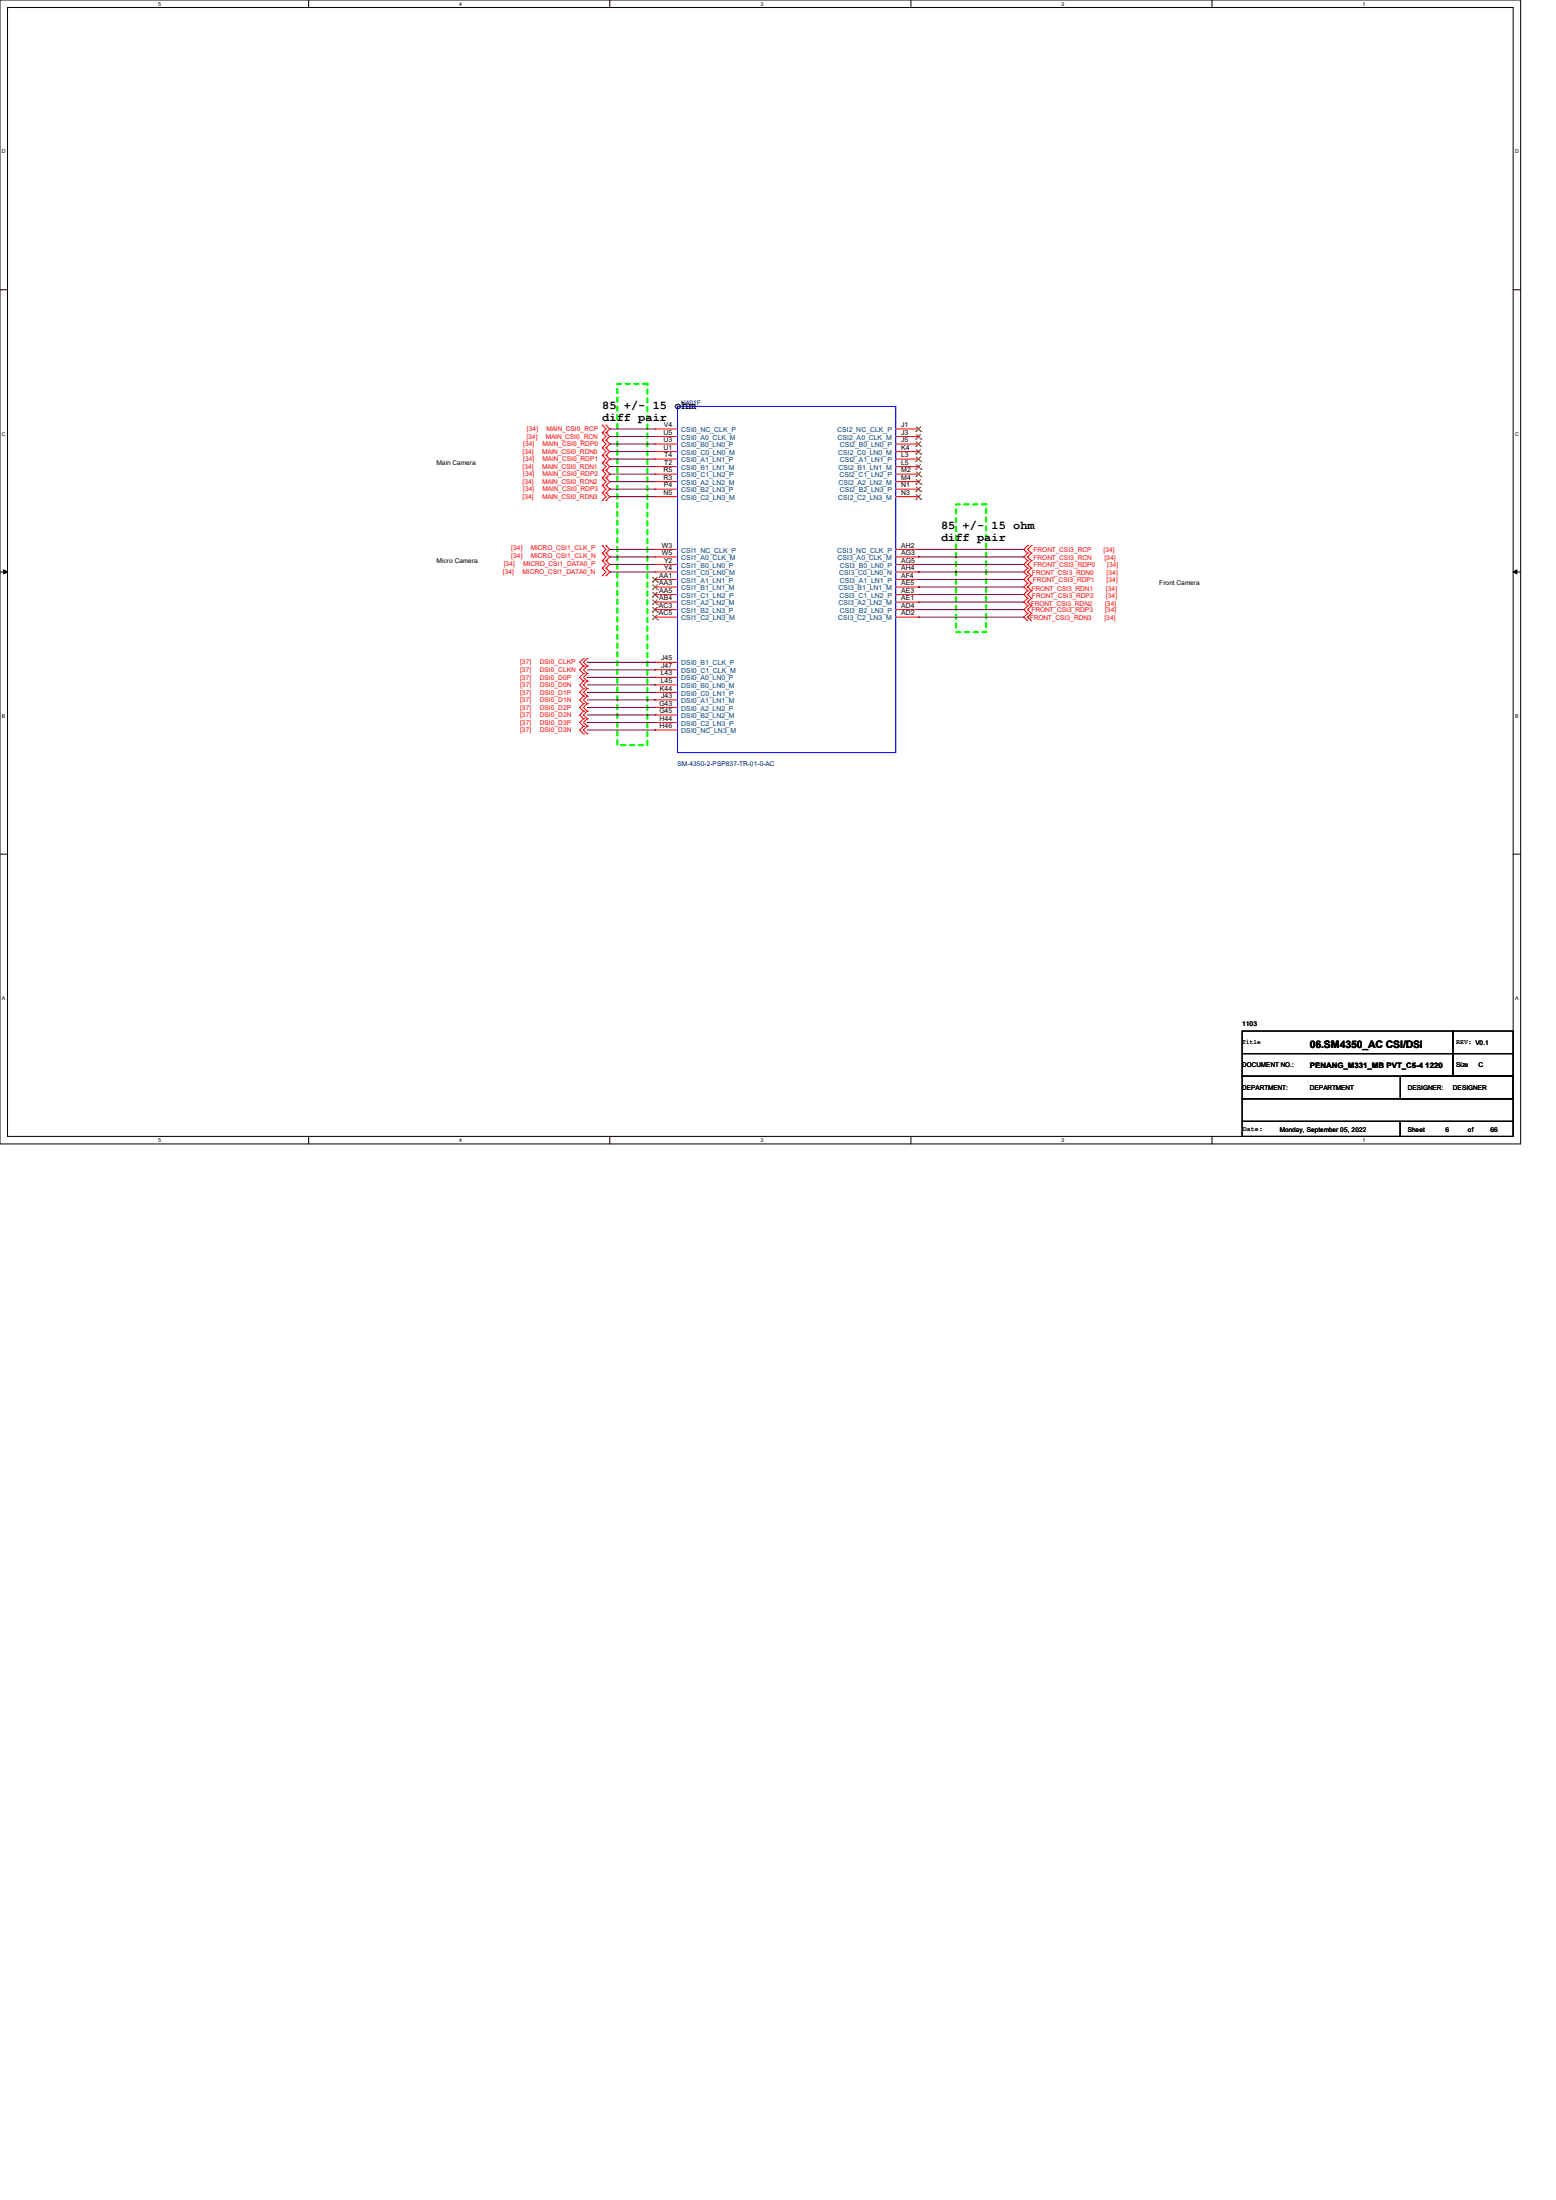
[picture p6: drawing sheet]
<svg xmlns="http://www.w3.org/2000/svg" width="210mm" height="297mm" viewBox="0 0 210 297" stroke-linecap="round" stroke-linejoin="round" font-family="sans-serif">
<g fill="none" stroke="#000" stroke-width=".13">
<path d="M0 0h205.2v154.4h-205.2zM1 1h203.2v152.4h-203.2zM41.7 0v1M82.3 0v1M122.9 0v1M163.6 0v1M0 39.1h1M204.2 39.1h1M0 77.2h1M.5 76.9l.5 .3-.5 .3zM204.2 77.2l.5-.3v.6zM204.2 77.2h1"/>
<path d="M0 115.3h1M204.2 115.3h1M167.6 139.2h28.5v3h-28.5zM196.1 139.2h8.1v3h-8.1zM41.7 153.4v1M82.3 153.4v1M122.9 153.4v1M163.6 153.4v1M167.6 151.4h21.4v2h-21.4zM167.6 148.3h36.6v3.1h-36.6zM167.6 145.3h36.6v3h-36.6zM167.6 142.2h28.5v3.1h-28.5z"/>
<path d="M189 151.4h15.2v2h-15.2zM189 145.3h15.2v3h-15.2zM196.1 142.2h8.1v3.1h-8.1z"/>
</g>
<path d="M.5 76.9l.5 .3-.5 .3zM204.2 77.2l.5-.3v.6z" fill="#000"/>
<path d="M83.3 51.8h4.1v48.8h-4.1zM129 68.1h4.1v17.2h-4.1z" fill="none" stroke="#0f0" stroke-width=".3" stroke-dasharray=".6 .6"/>
<g fill="none" stroke="#f00" stroke-width=".13">
<path d="M81.3 59.4h.1M81.3 58.4h.1M81.3 57.4h.1M81.3 59.4l.5 .5-.5 .6M81.3 57.4l.5 .5-.5 .5M81.3 58.4l.5 .5-.5 .5M81.8 59.4h.1M81.8 57.4h.1M81.8 58.4h.1M81.8 59.4l.5 .5-.5 .6M81.8 57.4l.5 .5-.5 .5M81.8 58.4l.5 .5-.5 .5"/>
<path d="M88.4 57.9h.1M88.4 58.9h.1M88.4 59.9h.1M88.4 57.9h3M88.4 58.9h3M88.4 59.9h3M120.9 57.9h3.1M120.9 58.9h3.1M120.9 59.9h3.1M124 57.9h.1M124 58.9h.1M124 59.9h.1"/>
<path d="M81.3 60.5h.1M81.3 61.5h.1M81.3 62.5h.1M81.3 63.5h.1M81.3 64.5h.1M81.3 65.5h.1M81.3 66.5h.1M81.3 67.6h.1M81.3 76.7h.1M81.3 75.7h.1M81.3 77.7h.1M81.3 74.7h.1"/>
<path d="M81.3 73.7h.1M81.3 60.5l.5 .5-.5 .5M81.3 61.5l.5 .5-.5 .5M81.3 62.5l.5 .5-.5 .5M81.3 63.5l.5 .5-.5 .5M81.3 64.5l.5 .5-.5 .5M81.3 65.5l.5 .5-.5 .5M81.3 66.5l.5 .6-.5 .5M81.3 75.7l.5 .5-.5 .5M81.3 76.7l.5 .5-.5 .5M81.3 73.7l.5 .5-.5 .5M81.3 74.7l.5 .5-.5 .5"/>
<path d="M81.8 60.5h.1M81.8 61.5h.1M81.8 62.5h.1M81.8 63.5h.1M81.8 64.5h.1M81.8 65.5h.1M81.8 66.5h.1M81.8 67.6h.1M81.8 75.7h.1M81.8 76.7h.1M81.8 77.7h.1M81.8 73.7h.1"/>
<path d="M81.8 74.7h.1M81.8 60.5l.5 .5-.5 .5M81.8 61.5l.5 .5-.5 .5M81.8 62.5l.5 .5-.5 .5M81.8 63.5l.5 .5-.5 .5M81.8 64.5l.5 .5-.5 .5M81.8 65.5l.5 .5-.5 .5M81.8 66.5l.5 .6-.5 .5M81.8 75.7l.5 .5-.5 .5M81.8 76.7l.5 .5-.5 .5M81.8 73.7l.5 .5-.5 .5M81.8 74.7l.5 .5-.5 .5"/>
<path d="M88.4 61h.1M88.4 62h.1M88.4 63h.1M88.4 64h.1M88.4 65h.1M88.4 66h.1M88.4 67.1h.1M88.4 74.2h.1M88.4 75.2h.1M88.4 76.2h.1M88.4 77.2h.1M88.4 78.2h.1"/>
<path d="M88.4 79.2h.1M88.4 61h3M88.4 62h3M88.4 63h3M88.4 64h3M88.4 65h3M88.4 66h3M88.4 67.1h3M88.4 74.2h3M88.4 75.2h3M88.4 76.2h3M88.4 77.2h3"/>
<path d="M88.4 78.2h3M88.4 79.2h3M120.9 61h3.1M120.9 62h3.1M120.9 63h3.1M120.9 64h3.1M120.9 65h3.1M120.9 66h3.1M120.9 67.1h3.1M120.9 74.2h3.1M120.9 75.2h3.1M120.9 76.2h3.1"/>
<path d="M120.9 77.2h3.1M120.9 78.2h3.1M120.9 79.2h3.1M124 61h.1M124 62h.1M124 63h.1M124 64h.1M124 65h.1M124 66h.1M124 67.1h.1M124 74.2h.1M124 75.2h.1"/>
<path d="M124 76.2h.1M124 77.2h.1M124 78.2h.1M124 79.2h.1M138.2 76.2h.1M138.2 77.2h.1M138.2 74.2h.1M138.2 75.2h.1M138.2 78.2h.1M138.2 79.2h.1M138.2 76.2l.5 .5M138.2 77.2l.5 .5"/>
<path d="M138.2 74.2l.5 .5M138.2 75.2l.5 .5M138.2 78.2l.5 .5M138.2 79.2l.5 .6M138.7 79.8l-.5 .5M138.7 75.7l-.5 .5M138.7 76.7l-.5 .5M138.7 73.7l-.5 .5M138.7 74.7l-.5 .5M138.7 77.7l-.5 .5M138.7 78.7l-.5 .5M138.7 79.8h.1"/>
<path d="M138.7 76.2h.1M138.7 75.7h.1M138.7 77.2h.1M138.7 76.7h.1M138.7 74.2h.1M138.7 73.7h.1M138.7 75.2h.1M138.7 74.7h.1M138.7 78.2h.1M138.7 77.7h.1M138.7 79.2h.1M138.7 78.7h.1"/>
<path d="M138.7 76.2l.5 .5M138.7 77.2l.5 .5M138.7 74.2l.5 .5M138.7 75.2l.5 .5M138.7 78.2l.5 .5M138.7 79.2l.5 .6M139.2 79.8l-.5 .5M139.2 75.7l-.5 .5M139.2 76.7l-.5 .5M139.2 73.7l-.5 .5M139.2 74.7l-.5 .5M139.2 77.7l-.5 .5"/>
<path d="M139.2 78.7l-.5 .5M139.2 79.8h.1M139.2 75.7h.1M139.2 76.7h.1M139.2 73.7h.1M139.2 74.7h.1M139.2 77.7h.1M139.2 78.7h.1M78.7 88.9l-.5 .5 .5 .5M78.7 89.9l-.5 .5 .5 .5M78.7 90.9l-.5 .5 .5 .5M78.7 91.9l-.5 .6 .5 .5"/>
<path d="M78.7 93l-.5 .5 .5 .5M78.7 94l-.5 .5 .5 .5M78.7 95l-.5 .5 .5 .5M78.7 96l-.5 .5 .5 .5M78.7 97l-.5 .5 .5 .5M78.7 98l-.5 .6 .5 .5M78.7 88.9h.1M78.7 89.9h.1M78.7 90.9h.1M78.7 91.9h.1M78.7 93h.1M78.7 94h.1"/>
<path d="M78.7 95h.1M78.7 96h.1M78.7 97h.1M78.7 98h.1M78.7 99.1h.1M79.2 88.9l-.5 .5 .5 .5M79.2 89.9l-.5 .5 .5 .5M79.2 90.9l-.5 .5 .5 .5M79.2 91.9l-.5 .6 .5 .5M79.2 93l-.5 .5 .5 .5M79.2 94l-.5 .5 .5 .5M79.2 95l-.5 .5 .5 .5"/>
<path d="M79.2 96l-.5 .5 .5 .5M79.2 97l-.5 .5 .5 .5M79.2 98l-.5 .6 .5 .5M79.2 88.9h.1M79.2 89.9h.1M79.2 90.9h.1M79.2 91.9h.1M79.2 93h.1M79.2 94h.1M79.2 95h.1M79.2 96h.1M79.2 97h.1"/>
<path d="M79.2 98h.1M79.2 99.1h.1M88.4 80.3h.1M88.4 81.3h.1M88.4 82.3h.1M88.4 83.3h.1M88.4 89.4h.1M88.4 90.4h.1M88.4 91.4h.1M88.4 92.5h.1M88.4 93.5h.1M88.4 94.5h.1"/>
<path d="M88.4 95.5h.1M88.4 96.5h.1M88.4 97.5h.1M88.4 98.6h.1M88.4 80.3h3M88.4 81.3h3M88.4 82.3h3M88.4 83.3h3M88.4 89.4h3M88.4 90.4h3M88.4 91.4h3M88.4 92.5h3"/>
<path d="M88.4 93.5h3M88.4 94.5h3M88.4 95.5h3M88.4 96.5h3M88.4 97.5h3M88.4 98.6h3M120.9 80.3h3.1M120.9 81.3h3.1M120.9 82.3h3.1M120.9 83.3h3.1M124 80.3h.1M124 81.3h.1"/>
<path d="M124 82.3h.1M124 83.3h.1M138.2 80.3h.1M138.2 81.3h.1M138.2 82.3h.1M138.2 83.3h.1M138.2 80.3l.5 .5M138.2 81.3l.5 .5M138.2 82.3l.5 .5M138.2 83.3l.5 .5M138.7 80.8l-.5 .5M138.7 81.8l-.5 .5"/>
<path d="M138.7 82.8l-.5 .5M138.7 80.3h.1M138.7 81.3h.1M138.7 80.8h.1M138.7 82.3h.1M138.7 81.8h.1M138.7 83.3h.1M138.7 82.8h.1M138.7 80.3l.5 .5M138.7 81.3l.5 .5M138.7 82.3l.5 .5M138.7 83.3l.5 .5"/>
<path d="M139.2 80.8l-.5 .5M139.2 81.8l-.5 .5M139.2 82.8l-.5 .5M139.2 80.8h.1M139.2 81.8h.1M139.2 82.8h.1"/>
</g>
<path d="M91.4 54.9h29.5v46.7h-29.5z" fill="none" stroke="#00f" stroke-width=".13"/>
<g fill="none" stroke="#804000" stroke-width=".13">
<path d="M123.6 58.3h.1M123.6 59.3h.1M123.7 57.6l.6 .7M123.7 58.6l.6 .7M123.7 59.6l.6 .7M124.2 57.6l-.6 .7M124.2 58.6l-.6 .7M124.2 59.6l-.6 .7M124.3 58.3h.1M124.3 59.3h.1M88.1 78.6h.1M88.1 79.6h.1"/>
<path d="M88.1 77.9l.6 .7M88.1 79l.6 .6M88.1 80l.6 .6M88.7 77.9l-.6 .7M88.7 79l-.6 .6M88.7 80l-.6 .6M88.7 78.6h.1M88.7 79.6h.1M123.6 60.3h.1M123.6 61.3h.1M123.6 62.3h.1M123.6 63.3h.1"/>
<path d="M123.6 64.3h.1M123.6 65.4h.1M123.6 66.4h.1M123.6 67.4h.1M123.7 60.7l.6 .6M123.7 61.7l.6 .6M123.7 62.7l.6 .6M123.7 63.7l.6 .6M123.7 64.7l.6 .7M123.7 65.7l.6 .7M123.7 66.8l.6 .6M124.2 60.7l-.6 .6"/>
<path d="M124.2 61.7l-.6 .6M124.2 62.7l-.6 .6M124.2 63.7l-.6 .6M124.2 64.7l-.6 .7M124.2 65.7l-.6 .7M124.2 66.8l-.6 .6M124.3 60.3h.1M124.3 61.3h.1M124.3 62.3h.1M124.3 63.3h.1M124.3 64.3h.1M124.3 65.4h.1"/>
<path d="M124.3 66.4h.1M124.3 67.4h.1M88.1 80.6h.1M88.1 81.6h.1M88.1 82.6h.1M88.1 83.7h.1M88.1 81l.6 .6M88.1 82l.6 .6M88.1 83l.6 .7M88.7 81l-.6 .6M88.7 82l-.6 .6M88.7 83l-.6 .7"/>
<path d="M88.7 80.6h.1M88.7 81.6h.1M88.7 82.6h.1M88.7 83.7h.1"/>
</g>
<g fill="none" stroke="#800040" stroke-width=".13">
<path d="M82.3 57.9h6.1M82.3 58.9h6.1M82.3 59.9h6.1M82.3 57.9h.1M82.3 58.9h.1M82.3 59.9h.1M82.3 61h6.1M82.3 62h6.1M82.3 63h6.1M82.3 64h6.1M82.3 65h6.1M82.3 66h6.1"/>
<path d="M82.3 67.1h6.1M82.3 76.2h6.1M82.3 77.2h6.1M82.3 74.2h6.1M82.3 75.2h6.1M82.3 61h.1M82.3 62h.1M82.3 63h.1M82.3 64h.1M82.3 65h.1M82.3 66h.1M82.3 67.1h.1"/>
<path d="M82.3 76.2h.1M82.3 77.2h.1M82.3 74.2h.1M82.3 75.2h.1M124 76.2h.1M124 77.2h.1M124 74.2h.1M124 75.2h.1M124 78.2h.1M124 79.2h.1M124 76.2h14.2M124 77.2h14.2"/>
<path d="M124 74.2h14.2M124 75.2h14.2M124 78.2h14.2M124 79.2h14.2M79.2 89.4h9.2M79.2 90.4h9.2M79.2 91.4h9.2M79.2 92.5h9.2M79.2 93.5h9.2M79.2 94.5h9.2M79.2 95.5h9.2M79.2 96.5h9.2"/>
<path d="M79.2 97.5h9.2M79.2 98.6h9.2M88.4 89.4h.1M88.4 90.4h.1M88.4 91.4h.1M88.4 92.5h.1M88.4 93.5h.1M88.4 94.5h.1M88.4 95.5h.1M88.4 96.5h.1M88.4 97.5h.1M88.4 98.6h.1"/>
<path d="M124 80.3h.1M124 81.3h.1M124 82.3h.1M124 83.3h.1M124 80.3h14.2M124 81.3h14.2M124 82.3h14.2M124 83.3h14.2"/>
</g>
<g font-size="1.6">
<text x="81.3" y="55.2">85 +/- 15 ohm</text>
<text x="81.3" y="56.8">diff pair</text>
<text x="127" y="71.5">85 +/- 15 ohm</text>
<text x="127" y="73.1">diff pair</text>
</g>
<text font-size="1.4" x="176.8" y="141.5">06.SM4350_AC CSI/DSI</text>
<text font-size="1" x="176.8" y="144.2">PENANG_M331_MB PVT_C5-4 1220</text>
<g font-size=".9" fill="#f00">
<text x="71" y="59.2">[34]</text>
<text x="71.1" y="58.2">[34]</text>
<text x="73.7" y="59.2">MAIN_CSI0_RCN</text>
<text x="73.7" y="58.2">MAIN_CSI0_RCP</text>
<text x="70.5" y="61.3">[34]</text>
<text x="70.5" y="63.3">[34]</text>
<text x="70.5" y="65.3">[34]</text>
<text x="70.6" y="60.2">[34]</text>
<text x="70.6" y="62.3">[34]</text>
<text x="70.6" y="64.3">[34]</text>
<text x="73.2" y="61.3">MAIN_CSI0_RDN0</text>
<text x="73.2" y="63.3">MAIN_CSI0_RDN1</text>
<text x="73.2" y="65.3">MAIN_CSI0_RDN2</text>
<text x="73.2" y="60.2">MAIN_CSI0_RDP0</text>
<text x="73.2" y="62.3">MAIN_CSI0_RDP1</text>
<text x="73.2" y="64.3">MAIN_CSI0_RDP2</text>
<text x="70.5" y="67.4">[34]</text>
<text x="70.6" y="66.3">[34]</text>
<text x="73.2" y="67.4">MAIN_CSI0_RDN3</text>
<text x="73.2" y="66.3">MAIN_CSI0_RDP3</text>
<text x="67.9" y="77.4">[34]</text>
<text x="68" y="76.4">[34]</text>
<text x="69" y="74.3">[34]</text>
<text x="69" y="75.3">[34]</text>
<text x="70.5" y="77.4">MICRO_CSI1_DATA0_N</text>
<text x="70.6" y="76.4">MICRO_CSI1_DATA0_P</text>
<text x="71.6" y="74.3">MICRO_CSI1_CLK_P</text>
<text x="71.6" y="75.3">MICRO_CSI1_CLK_N</text>
<text x="139.3" y="77.6">FRONT_CSI3_RDN0</text>
<text x="139.5" y="76.5">FRONT_CSI3_RDP0</text>
<text x="139.5" y="74.5">FRONT_CSI3_RCP</text>
<text x="139.5" y="75.6">FRONT_CSI3_RCN</text>
<text x="148.9" y="74.5">[34]</text>
<text x="149.1" y="75.6">[34]</text>
<text x="149.4" y="77.6">[34]</text>
<text x="149.4" y="76.5">[34]</text>
<text x="139" y="83.7">FRONT_CSI3_RDN3</text>
<text x="139.1" y="81.8">FRONT_CSI3_RDN2</text>
<text x="139.2" y="79.8">FRONT_CSI3_RDN1</text>
<text x="139.2" y="82.7">FRONT_CSI3_RDP3</text>
<text x="139.3" y="80.8">FRONT_CSI3_RDP2</text>
<text x="139.4" y="78.6">FRONT_CSI3_RDP1</text>
<text x="149.1" y="83.7">[34]</text>
<text x="149.1" y="81.8">[34]</text>
<text x="149.1" y="82.7">[34]</text>
<text x="149.3" y="79.8">[34]</text>
<text x="149.3" y="80.8">[34]</text>
<text x="149.4" y="78.6">[34]</text>
<text x="70.2" y="89.7">[37]</text>
<text x="72.9" y="89.7">DSI0_CLKP</text>
<text x="70.2" y="90.7">[37]</text>
<text x="70.2" y="91.7">[37]</text>
<text x="70.2" y="92.8">[37]</text>
<text x="70.2" y="93.8">[37]</text>
<text x="70.2" y="94.8">[37]</text>
<text x="70.2" y="95.8">[37]</text>
<text x="72.9" y="90.7">DSI0_CLKN</text>
<text x="72.9" y="91.7">DSI0_D0P</text>
<text x="72.9" y="92.8">DSI0_D0N</text>
<text x="72.9" y="93.8">DSI0_D1P</text>
<text x="72.9" y="94.8">DSI0_D1N</text>
<text x="72.9" y="95.8">DSI0_D2P</text>
<text x="70.2" y="96.8">[37]</text>
<text x="70.2" y="97.8">[37]</text>
<text x="70.2" y="98.8">[37]</text>
<text x="72.9" y="96.8">DSI0_D2N</text>
<text x="72.9" y="97.8">DSI0_D3P</text>
<text x="72.9" y="98.8">DSI0_D3N</text>
</g>
<g font-size=".9">
<text x="89.5" y="58.7">U5</text>
<text x="89.5" y="59.7">U3</text>
<text x="89.6" y="57.7">V4</text>
<text x="121.6" y="59.7">J5</text>
<text x="121.6" y="57.7">J1</text>
<text x="121.6" y="58.7">J3</text>
<text x="58.9" y="62.8">Main Camera</text>
<text x="89.5" y="60.7">U1</text>
<text x="89.5" y="63.8">R5</text>
<text x="89.5" y="64.8">R3</text>
<text x="89.6" y="65.8">P4</text>
<text x="89.6" y="61.7">T4</text>
<text x="89.6" y="62.7">T2</text>
<text x="121.6" y="61.7">L3</text>
<text x="121.6" y="65.8">N1</text>
<text x="121.6" y="60.7">K4</text>
<text x="121.6" y="62.7">L5</text>
<text x="121.6" y="63.8">M2</text>
<text x="121.6" y="64.8">M4</text>
<text x="89.5" y="66.8">N5</text>
<text x="121.6" y="66.8">N3</text>
<text x="58.9" y="76">Micro Camera</text>
<text x="88.9" y="78">AA1</text>
<text x="89.3" y="73.9">W3</text>
<text x="89.3" y="74.9">W5</text>
<text x="89.6" y="75.9">Y2</text>
<text x="89.6" y="77">Y4</text>
<text x="121.6" y="75.9">AG5</text>
<text x="121.6" y="78">AF4</text>
<text x="121.6" y="73.9">AH2</text>
<text x="121.6" y="74.9">AG3</text>
<text x="121.6" y="77">AH4</text>
<text x="88.9" y="82">AC3</text>
<text x="88.9" y="83.1">AC5</text>
<text x="88.9" y="79">AA3</text>
<text x="88.9" y="80">AA5</text>
<text x="88.9" y="81">AB4</text>
<text x="121.6" y="82">AD4</text>
<text x="121.6" y="79">AE5</text>
<text x="121.6" y="80">AE3</text>
<text x="121.6" y="81">AE1</text>
<text x="121.6" y="83.1">AD2</text>
<text x="156.5" y="79">Front Camera</text>
<text x="89.2" y="89.2">J45</text>
<text x="89" y="95.3">G43</text>
<text x="89.1" y="93.2">K44</text>
<text x="89.2" y="91.2">L43</text>
<text x="89.2" y="92.2">L45</text>
<text x="89.2" y="90.2">J47</text>
<text x="89.2" y="94.2">J43</text>
<text x="89" y="96.3">G45</text>
<text x="89" y="97.3">H44</text>
<text x="89" y="98.3">H46</text>
<text x="167.6" y="140.9">Title</text>
<text x="167.6" y="138.5">1103</text>
<text x="196.5" y="140.9">REV: V0.1</text>
<text x="167.6" y="144.1">DOCUMENT NO.:</text>
<text x="167.6" y="147.1">DEPARTMENT:</text>
<text x="176.8" y="147.1">DEPARTMENT</text>
<text x="190" y="147.1">DESIGNER:</text>
<text x="196.1" y="147.1">DESIGNER</text>
<text x="196.5" y="144.1">Size</text>
<text x="199.6" y="144.1">C</text>
<text x="167.7" y="152.7">Date:</text>
<text x="172.7" y="152.8">Monday, September 05, 2022</text>
<text x="190" y="152.8">Sheet</text>
<text x="195.1" y="152.8">6</text>
<text x="198.1" y="152.8">of</text>
<text x="201.2" y="152.8">66</text>
</g>
<g font-size=".9" fill="#000080">
<text x="91.9" y="54.7">U401F</text>
<text x="91.4" y="103.4">SM-4350-2-PSP837-TR-01-0-AC</text>
</g>
<g font-size=".9" fill="#004080">
<text x="91.9" y="58.3">CSI0_NC_CLK_P</text>
<text x="91.9" y="59.4">CSI0_A0_CLK_M</text>
<text x="113" y="58.3">CSI2_NC_CLK_P</text>
<text x="113" y="59.4">CSI2_A0_CLK_M</text>
<text x="91.9" y="60.4">CSI0_B0_LN0_P</text>
<text x="91.9" y="61.4">CSI0_C0_LN0_M</text>
<text x="91.9" y="62.4">CSI0_A1_LN1_P</text>
<text x="91.9" y="63.4">CSI0_B1_LN1_M</text>
<text x="91.9" y="64.4">CSI0_C1_LN2_P</text>
<text x="91.9" y="65.4">CSI0_A2_LN2_M</text>
<text x="113.1" y="61.4">CSI2_C0_LN0_M</text>
<text x="113.2" y="63.4">CSI2_B1_LN1_M</text>
<text x="113.2" y="65.4">CSI2_A2_LN2_M</text>
<text x="113.3" y="64.4">CSI2_C1_LN2_P</text>
<text x="113.3" y="60.4">CSI2_B0_LN0_P</text>
<text x="113.3" y="62.4">CSI2_A1_LN1_P</text>
<text x="91.9" y="66.5">CSI0_B2_LN3_P</text>
<text x="91.9" y="67.5">CSI0_C2_LN3_M</text>
<text x="113.1" y="67.5">CSI2_C2_LN3_M</text>
<text x="113.3" y="66.5">CSI2_B2_LN3_P</text>
<text x="91.9" y="74.6">CSI1_NC_CLK_P</text>
<text x="91.9" y="75.6">CSI1_A0_CLK_M</text>
<text x="91.9" y="76.6">CSI1_B0_LN0_P</text>
<text x="91.9" y="77.6">CSI1_C0_LN0_M</text>
<text x="113" y="74.6">CSI3_NC_CLK_P</text>
<text x="113" y="75.6">CSI3_A0_CLK_M</text>
<text x="113.2" y="77.6">CSI3_C0_LN0_N</text>
<text x="113.3" y="76.6">CSI3_B0_LN0_P</text>
<text x="91.9" y="78.7">CSI1_A1_LN1_P</text>
<text x="91.9" y="79.7">CSI1_B1_LN1_M</text>
<text x="91.9" y="80.7">CSI1_C1_LN2_P</text>
<text x="91.9" y="81.7">CSI1_A2_LN2_M</text>
<text x="91.9" y="82.7">CSI1_B2_LN3_P</text>
<text x="91.9" y="83.7">CSI1_C2_LN3_M</text>
<text x="113.1" y="83.7">CSI3_C2_LN3_M</text>
<text x="113.2" y="79.7">CSI3_B1_LN1_M</text>
<text x="113.2" y="81.7">CSI3_A2_LN2_M</text>
<text x="113.3" y="80.7">CSI3_C1_LN2_P</text>
<text x="113.3" y="78.7">CSI3_A1_LN1_P</text>
<text x="113.3" y="82.7">CSI3_B2_LN3_P</text>
<text x="91.9" y="89.8">DSI0_B1_CLK_P</text>
<text x="91.9" y="90.8">DSI0_C1_CLK_M</text>
<text x="91.9" y="91.9">DSI0_A0_LN0_P</text>
<text x="91.9" y="92.9">DSI0_B0_LN0_M</text>
<text x="91.9" y="93.9">DSI0_C0_LN1_P</text>
<text x="91.9" y="94.9">DSI0_A1_LN1_M</text>
<text x="91.9" y="95.9">DSI0_A2_LN2_P</text>
<text x="91.9" y="96.9">DSI0_B2_LN2_M</text>
<text x="91.9" y="98">DSI0_C2_LN3_P</text>
<text x="91.9" y="99">DSI0_NC_LN3_M</text>
</g>
<g font-size=".7">
<text x="21.3" y=".8">5</text>
<text x="62" y=".8">4</text>
<text x="102.6" y=".8">3</text>
<text x="143.3" y=".8">2</text>
<text x="183.9" y=".8">1</text>
<text x=".3" y="20.7">D</text>
<text x="204.5" y="20.7">D</text>
<text x=".3" y="58.8">C</text>
<text x="204.5" y="58.8">C</text>
<text x=".3" y="96.9">B</text>
<text x="204.5" y="96.9">B</text>
<text x=".3" y="135">A</text>
<text x="204.5" y="135">A</text>
<text x="21.3" y="154.2">5</text>
<text x="62" y="154.2">4</text>
<text x="102.6" y="154.2">3</text>
<text x="143.3" y="154.2">2</text>
<text x="183.9" y="154.2">1</text>
</g>
</svg>
